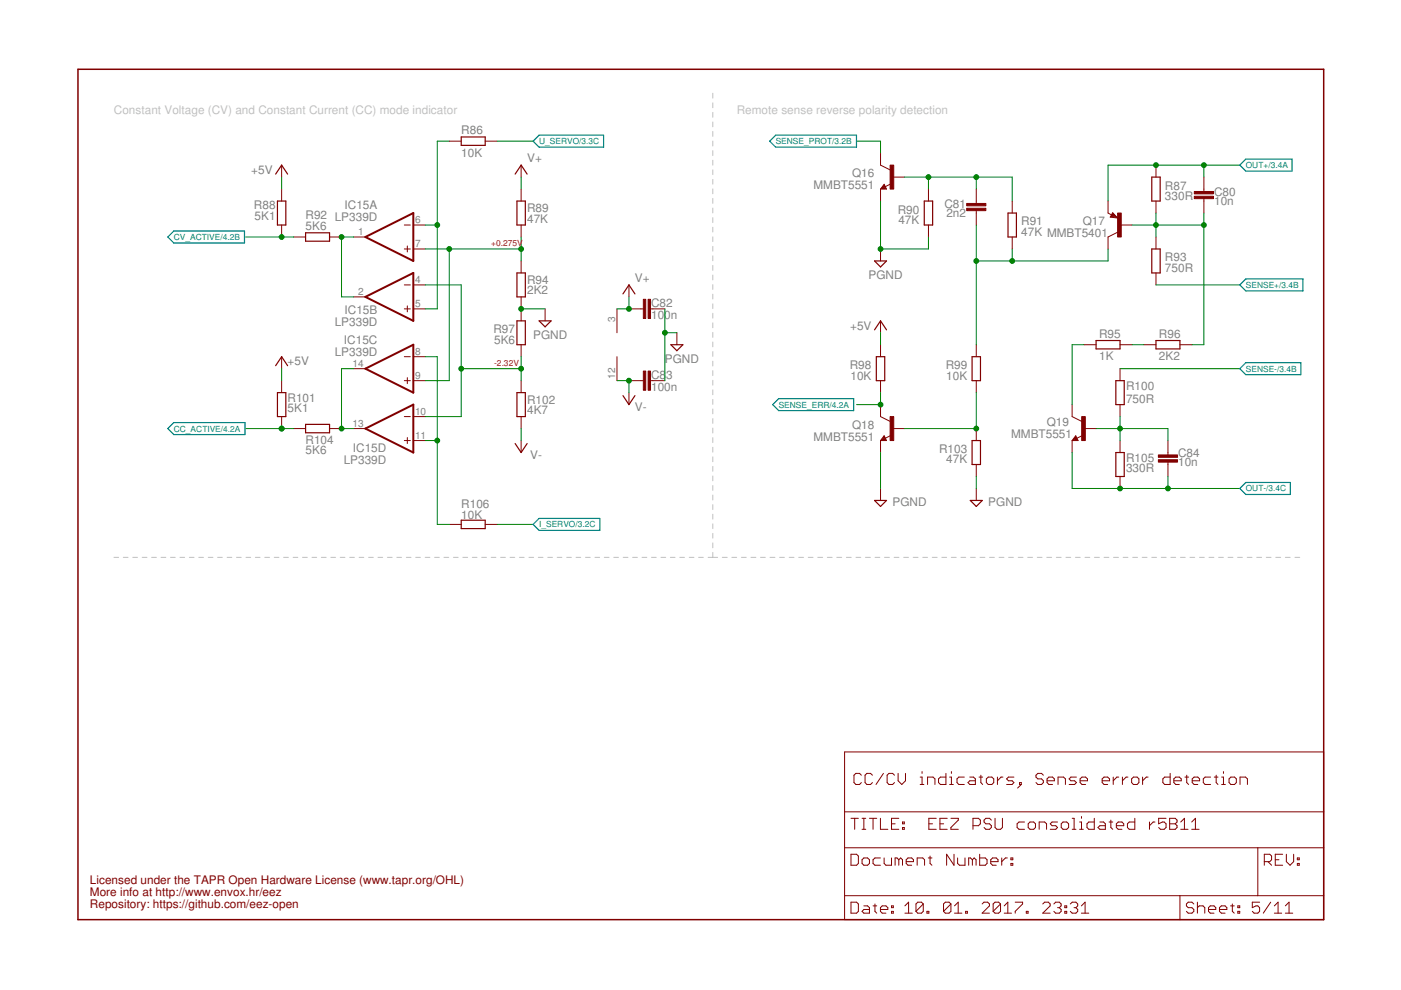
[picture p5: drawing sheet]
<svg xmlns="http://www.w3.org/2000/svg" width="297mm" height="210mm" viewBox="0 0 297 210" stroke-linecap="round" stroke-linejoin="round" font-family="sans-serif">
<g fill="none" stroke="#c0c0c0" stroke-width=".21">
<path d="M151.1 19.8v1M151.1 21.8v1M151.1 23.8v1M151.1 25.9v1M151.1 27.9v1M151.1 29.9v1M151.1 31.9v1.1M151.1 34v1M151.1 36v1M151.1 38v1.1M151.1 40v1.1M151.1 42.1v1"/>
<path d="M151.1 44.1v1M151.1 46.1v1.1M151.1 48.2v1M151.1 50.2v1M151.1 52.2v1.1M151.1 54.3v1M151.1 56.3v1M151.1 58.3v1.1M151.1 60.3v1.1M151.1 62.4v1M151.1 64.4v1M151.1 66.4v1.1"/>
<path d="M151.1 68.5v1M151.1 70.5v1M151.1 72.5v1M151.1 74.5v1.1M151.1 76.6v1M151.1 78.6v1M151.1 80.6v1.1M151.1 82.7v1M151.1 84.7v1M151.1 86.7v1M151.1 88.8v1M151.1 90.8v1"/>
<path d="M151.1 92.8v1M151.1 94.8v1.1M151.1 96.9v1M151.1 98.9v1M24.2 118.2h.9M26.1 118.2h1.1M28.2 118.2h.9M30.1 118.2h1.1M32.2 118.2h.9M34.1 118.2h1.1M36.2 118.2h.9M38.1 118.2h1"/>
<path d="M40.2 118.2h.9M42.1 118.2h1M44.2 118.2h.9M46.1 118.2h1M48.2 118.2h.9M50.1 118.2h1M52.2 118.2h.9M54.1 118.2h1M56.1 118.2h1M58.1 118.2h1M60.1 118.2h1.1M62.1 118.2h1"/>
<path d="M64.1 118.2h1.1M66.1 118.2h1M68.1 118.2h1.1M70.1 118.2h1M72.1 118.2h1M74.1 118.2h1M76.1 118.2h1M78.1 118.2h1M80.1 118.2h1M82.1 118.2h1M84.1 118.2h1M86.1 118.2h1"/>
<path d="M88.1 118.2h1M90.1 118.2h1M92.1 118.2h1M94.1 118.2h1M96.1 118.2h1M98.1 118.2h1M100.1 118.2h1M102.1 118.2h1M104.1 118.2h1M106.1 118.2h1M108.1 118.2h1M110.1 118.2h1"/>
<path d="M112.1 118.2h1M114.1 118.2h1M116.1 118.2h1M118.1 118.2h1M120.1 118.2h1M122.1 118.2h1M124.1 118.2h1M126.1 118.2h1M128.1 118.2h1M130.1 118.2h1M132.1 118.2h1M134.1 118.2h1"/>
<path d="M136.1 118.2h1M138.1 118.2h1M140.1 118.2h1M142.1 118.2h1M144.1 118.2h1M146.1 118.2h1M148.1 118.2h1M150.1 118.2h2M151.1 100.9v1M151.1 102.9v1.1M151.1 105v1M151.1 107v1"/>
<path d="M151.1 109v1.1M151.1 111.1v1M151.1 113.1v1M151.1 115.1v1M151.1 117.1v1.1M153.1 118.2h1.1M155.2 118.2h1M157.2 118.2h1M159.2 118.2h1.1M161.2 118.2h1.1M163.3 118.2h1M165.3 118.2h1"/>
<path d="M167.3 118.2h1M169.3 118.2h1.1M171.4 118.2h1M173.4 118.2h1M175.4 118.2h1M177.4 118.2h1.1M179.5 118.2h1M181.5 118.2h1M183.5 118.2h1M185.5 118.2h1M187.5 118.2h1.1M189.6 118.2h1"/>
<path d="M191.6 118.2h1M193.6 118.2h1M195.6 118.2h1.1M197.7 118.2h1M199.7 118.2h1M201.7 118.2h1M203.7 118.2h1M205.8 118.2h1M207.8 118.2h1M209.8 118.2h1M211.8 118.2h1.1M213.8 118.2h1.1"/>
<path d="M215.9 118.2h1M217.9 118.2h1M219.9 118.2h1M221.9 118.2h1.1M224 118.2h1M226 118.2h1M228 118.2h1M230 118.2h1.1M232.1 118.2h1M234.1 118.2h1M236.1 118.2h1M238.1 118.2h1"/>
<path d="M240.2 118.2h1M242.2 118.2h1M244.2 118.2h1M246.2 118.2h1M248.2 118.2h1.1M250.3 118.2h1M252.3 118.2h1M254.3 118.2h1M256.3 118.2h1.1M258.4 118.2h1M260.4 118.2h1M262.4 118.2h1"/>
<path d="M264.4 118.2h1.1M266.4 118.2h1.1M268.5 118.2h1M270.5 118.2h1M272.5 118.2h1M274.6 118.2h1"/>
</g>
<g fill="none" stroke="#800000" stroke-width=".21">
<path d="M59.7 35v2.5M95.2 29.9h2.6M102.9 29.9h2.5M110.5 35v2.5M186.7 32.5v2.5l2 1M187.5 39.1l.5 1h-1.3zM188.9 39l-1.2 .6M189.2 37.5h2.6M245.1 35v2.5M255.2 37.5v3.1M59.7 40.1v2.5M59.7 47.7v2.5"/>
<path d="M62.3 50.2h2.5M69.9 50.2h2.5M75 50.2h2.5M85.7 52.8h1.3M85.7 47.7h1.3M86.4 52.2v1.2M87.6 52.8h2.6M87.6 47.7h2.6M110.5 40.1v2.5M110.5 47.7v2.5M110.5 55.3v2.6M186.7 40.1v2.5"/>
<path d="M186.7 52.8v2.5M196.8 40.1v2.5M196.8 47.7v2.5M207 40.1v3M207 44.7v3M214.6 42.6v2.6M214.6 50.2v2.6M234.9 42.6v2.6l.8 .4M235.9 45.1l1.1 1.1-1.6-.2zM237 49.2l-2.1 1v2.6M237.5 47.7h2.5M245.1 42.6v2.6"/>
<path d="M245.1 50.2v2.6M245.1 57.9v2.5M255.2 42.1v3.1M59.7 75.6v2.6M75 62.9h2.5M75 78.2h2.5M85.7 65.5h1.3M85.7 60.4h1.3M85.7 75.6h1.3M86.4 64.9v1.2M87.6 65.5h2.6M87.6 60.4h2.6"/>
<path d="M87.6 75.6h2.6M110.5 62.9v5.1M110.5 73.1v2.5M115.6 65.5v2.5M130.8 65.5v5M130.8 75.6v5.1M133.3 60.4v2.5M133.3 65.5h3.1M137.9 65.5h3.1M143.5 70.5v2.6M186.7 68v2.5M186.7 73.1v2.5"/>
<path d="M207 73.1v2.5M229.8 73.1h2.6M237.5 73.1h2.5M237.5 78.2v2.5M242.5 73.1h2.6M250.2 73.1h2.5M59.7 80.7v2.5M59.7 88.3v2.6M62.3 90.9h2.5M69.9 90.9h2.5M75 90.9h2.5M85.7 80.7h1.3"/>
<path d="M85.7 93.4h1.3M85.7 88.3h1.3M86.4 80.1v1.2M86.4 92.8v1.2M87.6 80.7h2.6M87.6 93.4h2.6M87.6 88.3h2.6M110.5 80.7v2.5M110.5 88.3v2.6M110.5 93.4v2.5M133.3 83.2v2.6M133.3 80.7h3.1"/>
<path d="M137.9 80.7h3.1M186.7 80.7v2.5M186.7 85.8v2.5l2 1M186.7 93.4v2.5M187.5 92.4l.5 1h-1.3zM188.9 92.3l-1.2 .6M189.2 90.9h2.6M207 80.7v2.5M207 90.9v2.5M207 98.5v2.5M227.3 85.8v2.5l2 1M227.3 93.4v2.5"/>
<path d="M228.1 92.4l.5 1h-1.3zM229.6 92.3l-1.3 .6M229.8 90.9h2.6M237.5 85.8v2.5M237.5 93.4v2.5M247.6 93.4v3.1M247.6 98v3M95.2 111.2h2.6M102.9 111.2h2.5M186.7 103.6v2.5M207 103.6v2.5M237.5 101v2.6"/>
<path d="M179.1 159.4h101.5v35.6h-101.5zM179.1 179.7h101.5M179.1 172.1h101.5M180.4 173.5h1.6M181.2 173.5v2.3M182.6 164.4l-.4-.4h-.7l-.4 .4v1.5l.4 .4h.7l.4-.4M182.8 173.5h.8M182.8 175.8h.8M183.2 173.5v2.3M184.3 173.5h1.6M185 164.4l-.4-.4h-.8l-.4 .4v1.5l.4 .4h.8l.4-.4M185.1 173.5v2.3"/>
<path d="M186.7 173.5v2.3h1.5M187.3 164l-1.6 2.3M189 174.7h.8M189.7 164.4l-.4-.4h-.8l-.4 .4v1.5l.4 .4h.8l.4-.4M190.4 164v1.5l.8 .8 .8-.8v-1.5M190.6 173.5h-1.6v2.3h1.6M191.3 175.5h.4v.3h-.4zM191.3 174.3h.4v.4h-.4zM195.1 166.3h.8M195.1 164.8h.4v1.5M195.5 163.6v.4M196.7 166.3v-1.5h1.1l.4 .3v1.2"/>
<path d="M196.9 174.7h.8M198.5 173.5h-1.6v2.3h1.6M199.3 174.7h.8M200.6 164v2.3h-1.2l-.4-.4v-.8l.4-.3h1.2M200.8 173.5h-1.5v2.3h1.5M201.3 166.3h.8M201.3 164.8h.4v1.5M201.6 173.5h1.6v.4l-1.6 1.6v.3h1.6M201.7 163.6v.4M204.4 164.8h-1.1l-.4 .3v.8l.4 .4h1.1M205.6 164.8h.8l.4 .3v1.2h-1.2l-.4-.4 .4-.4h1.2M206.3 175.1h1.2l.4-.4v-.8l-.4-.4h-1.2v2.3"/>
<path d="M207.6 164.8h.7M208 164.4v1.5l.3 .4M209.1 165.1l.4-.3h.8l.4 .3v.8l-.4 .4h-.8l-.4-.4zM210.2 173.9l-.4-.4h-.8l-.4 .4v.4l.4 .4h.8l.4 .4v.4l-.4 .3h-.8l-.4-.3M211 173.5v2l.4 .3h.7l.4-.3v-2M211.5 164.8v1.5M212.6 164.8h-.4l-.7 .7M215 164.8h-1.2l-.4 .3 .4 .4h.8l.4 .4-.4 .4h-1.2M216.2 165.9h.3v.4h-.3zM216.5 166.3l-.7 .8M217.2 174.3h-1.2l-.4 .4v.8l.4 .3h1.2M218 174.7l.4-.4h.8l.3 .4v.8l-.3 .3h-.8l-.4-.3z"/>
<path d="M220.3 175.8v-1.5h1.2l.4 .4v1.1M221.2 164.4l-.4-.4h-.8l-.4 .4v.4l.4 .3h.8l.4 .4v.4l-.4 .4h-.8l-.4-.4M222 165.5h1.5v-.4l-.3-.3h-.8l-.4 .3v.8l.4 .4h.8M224.2 174.3h-1.1l-.4 .4 .4 .4h.7l.4 .4-.4 .3h-1.1M224.3 166.3v-1.5h1.2l.4 .3v1.2M225 174.7l.4-.4h.8l.4 .4v.8l-.4 .3h-.8l-.4-.3zM227.3 173.5h.4v2.3M227.3 175.8h.8M228.2 164.8h-1.1l-.4 .3 .4 .4h.7l.4 .4-.4 .4h-1.1M228.9 175.8h.8M228.9 174.3h.4v1.5M229 165.5h1.6v-.4l-.4-.3h-.8l-.4 .3v.8l.4 .4h.8"/>
<path d="M229.3 173.1v.4M232 173.5v2.3h-1.2l-.3-.3v-.8l.3-.4h1.2M233.2 174.3h.8l.4 .4v1.1h-1.2l-.4-.3 .4-.4h1.2M233.7 165.5h1.5v-.4l-.4-.3h-.7l-.4 .3v.8l.4 .4h.7M235.1 174.3h.8M235.5 173.9v1.6l.4 .3M236 164.8v1.5M236.7 175.1h1.6v-.4l-.4-.4h-.8l-.4 .4v.8l.4 .3h.8M237.2 164.8h-.4l-.8 .7M238 164.8v1.5M239.1 164.8h-.3l-.8 .7M239.9 165.1l.4-.3h.8l.4 .3v.8l-.4 .4h-.8l-.4-.4z"/>
<path d="M240.6 173.5v2.3h-1.2l-.4-.3v-.8l.4-.4h1.2M242.3 164.8v1.5M243.4 164.8h-.4l-.7 .7M243.7 174.3v1.5M244.9 174.3h-.4l-.8 .8M247.2 173.5h-1.5v1.2l.7-.4h.4l.4 .4v.8l-.4 .3h-.8l-.3-.3M248 173.5h1.2l.4 .4v.4l-.4 .4 .4 .4v.4l-.4 .3h-1.2zM248 174.7h1.2M248.1 164v2.3h-1.2l-.4-.4v-.8l.4-.3h1.2M248.9 165.5h1.5v-.4l-.4-.3h-.7l-.4 .3v.8l.4 .4h.7M250.3 175.8h1.6M250.3 174.3l.8-.8v2.3"/>
<path d="M251.2 164.8h.8M251.6 164.4v1.5l.4 .4M252.7 175.8h1.5M252.7 174.3l.7-.8v2.3M252.8 165.5h1.5v-.4l-.3-.3h-.8l-.4 .3v.8l.4 .4h.8M256.7 164.8h-1.2l-.4 .3v.8l.4 .4h1.2M257.5 164.8h.7M257.9 164.4v1.5l.3 .4M259 166.3h.8M259 164.8h.4v1.5M259.4 163.6v.4M260.6 165.1l.4-.3h.7l.4 .3v.8l-.4 .4h-.7l-.4-.4z"/>
<path d="M262.9 166.3v-1.5h1.2l.4 .3v1.2M266.7 179.7v10.2M179.1 189.9h101.5M180.4 181.1h1.2l.4 .4v1.6l-.4 .4h-1.2zM180.4 191.3h1.2l.4 .4v1.5l-.4 .4h-1.2zM182.8 182.3l.4-.4h.7l.4 .4v.8l-.4 .4h-.7l-.4-.4zM183.2 192.1h.7l.4 .3v1.2h-1.1l-.4-.4 .4-.4h1.1M185.1 192.1h.8M185.5 191.7v1.5l.4 .4M186.7 192.8h1.5v-.4l-.4-.3h-.8l-.3 .3v.8l.3 .4h.8M186.7 181.9h-1.2l-.4 .4v.8l.4 .4h1.2M187.5 181.9v1.2l.3 .4h1.2v-1.6"/>
<path d="M189 193.2h.4v.4h-.4zM189 192.1h.4v.3h-.4zM190.6 182.3l-.4-.4h-.4v1.6M190.6 182.3l.4-.4 .3 .4v1.2M190.6 182.3v1.2M191.9 193.6h1.5M191.9 192.1l.7-.8v2.3M192.1 182.7h1.6v-.4l-.4-.4h-.8l-.4 .4v.8l.4 .4h.8M194.5 183.5v-1.6h1.1l.4 .4v1.2M195.7 191.7v1.5l-.3 .4h-.8l-.4-.4M195.7 191.7l-.3-.4h-.8l-.4 .4v1.5M195.7 191.7l-1.5 1.5"/>
<path d="M196.5 193.2h.4v.4h-.4zM196.8 181.9h.8M197.2 181.5v1.6l.4 .4M201.6 191.7v1.5l-.4 .4h-.8l-.4-.4M201.6 191.7l-.4-.4h-.8l-.4 .4v1.5M201.6 191.7l-1.6 1.5M202.3 181.1v2.4l-1.6-2.4v2.4M202.4 193.6h1.5M202.4 192.1l.8-.8v2.3M203 181.9v1.2l.4 .4h1.2v-1.6M204.7 193.2h.4v.4h-.4zM206.2 182.3l-.4-.4h-.4v1.6"/>
<path d="M206.2 182.3v1.2M206.2 182.3l.3-.4 .4 .4v1.2M207.7 181.1v2.4h1.2l.4-.4v-.8l-.4-.4h-1.2M208.2 191.7l.4-.4h.8l.4 .4v.4l-1.6 1.5h1.6M210.1 182.7h1.5v-.4l-.4-.4h-.8l-.3 .4v.8l.3 .4h.8M212.1 191.7v1.5l-.4 .4h-.7l-.4-.4M212.1 191.7l-.4-.4h-.7l-.4 .4v1.5M212.1 191.7l-1.5 1.5M212.4 181.9v1.6M212.9 193.6h1.6M212.9 192.1l.8-.8v2.3M213.6 181.9h-.4l-.8 .8"/>
<path d="M214.3 183.1h.4v.4h-.4zM214.3 181.9h.4v.4h-.4zM215.2 191.3h1.6v.4l-1.6 1.5v.4M217.6 193.2h.4v.4h-.4zM221.1 191.7l.4-.4h.8l.4 .4v.4l-1.6 1.5h1.6M223.4 191.7l.4-.4h.8l.4 .4v.4l-.4 .3M224.2 192.4h.4M224.6 192.4l.4 .4v.4l-.4 .4h-.8l-.4-.4M225.8 193.2h.4v.4h-.4zM225.8 192.1h.4v.3h-.4zM226.9 191.7l.4-.4h.8l.4 .4v.4l-.4 .3M227.7 192.4h.4"/>
<path d="M228.1 192.4l.4 .4v.4l-.4 .4h-.8l-.4-.4M229.3 193.6h1.5M229.3 192.1l.8-.8v2.3M250.2 189.9v5.1M253.1 191.7l-.4-.4h-.8l-.4 .4v.4l.4 .3h.8l.4 .4v.4l-.4 .4h-.8l-.4-.4M253.9 192.4l.4-.3h.8l.3 .3v1.2M253.9 191.3v2.3M256.2 192.8h1.6v-.4l-.4-.3h-.8l-.4 .3v.8l.4 .4h.8M258.6 192.8h1.5v-.4l-.4-.3h-.7l-.4 .3v.8l.4 .4h.7M260.9 192.1h.8M261.3 191.7v1.5l.4 .4M262.4 193.2h.4v.4h-.4z"/>
<path d="M262.4 192.1h.4v.3h-.4zM267.1 191.3h-1.6v1.1l.8-.3h.4l.4 .3v.8l-.4 .4h-.8l-.4-.4M268.1 182.7h1.1l.4-.4v-.8l-.4-.4h-1.1v2.4M268.8 182.7l.8 .8M269.4 191.3l-1.6 2.3M270.2 193.6h1.5M270.2 192.1l.8-.8v2.3M270.4 182.3h.8M271.9 181.1h-1.5v2.4h1.5M272.5 193.6h1.6M272.5 192.1l.8-.8v2.3M272.7 181.1v1.6l.8 .8 .8-.8v-1.6"/>
<path d="M275.1 183.1h.4v.4h-.4zM275.1 181.9h.4v.4h-.4z"/>
</g>
<path d="M16.5 14.7h264.1v180.3h-264.1z" fill="none" stroke="#800000" stroke-width=".32"/>
<g fill="none" stroke="#800000" stroke-width=".25">
<path d="M58.4 36.9l1.3-1.9 1.3 1.9M97.8 29h5.1v1.8h-5.1zM109.2 36.9l1.3-1.9 1.3 1.9M187.5 39.6l-.2 .2h.4l-.2-.5-.6 .7h.8M244.2 37.5h1.8v5.1h-1.8zM58.8 42.6h1.8v5.1h-1.8zM64.8 49.4h5.1v1.7h-5.1zM109.6 42.6h1.8v5.1h-1.8zM109.6 57.9h1.8v5h-1.8zM185.4 55.3h2.6l-1.3 1.3zM196 42.6h1.7v5.1h-1.7zM213.7 45.2h1.8v5h-1.8z"/>
<path d="M235.9 45.8h.4l-.4-.2-.2 .3 1 .2-.8-.8-.3 .6M244.2 52.8h1.8v5.1h-1.8zM58.4 77.5l1.3-1.9 1.3 1.9M109.6 68h1.8v5.1h-1.8zM114.3 68h2.5l-1.2 1.3zM132.1 62.3l1.2-1.9 1.3 1.9M142.2 73.1h2.6l-1.3 1.3zM185.4 69.9l1.3-1.9 1.3 1.9M185.8 75.6h1.8v5.1h-1.8zM206.1 75.6h1.8v5.1h-1.8zM232.4 72.2h5.1v1.8h-5.1zM245.1 72.2h5.1v1.8h-5.1z"/>
<path d="M58.8 83.2h1.8v5.1h-1.8zM64.8 90h5.1v1.8h-5.1zM109.2 94l1.3 1.9 1.3-1.9M109.6 83.2h1.8v5.1h-1.8zM132.1 83.9l1.2 1.9 1.3-1.9M187.5 92.9l-.2 .3h.4l-.2-.6-.6 .7h.8M206.1 93.4h1.8v5.1h-1.8zM228.1 92.9l-.2 .3h.4l-.2-.6-.5 .7h.7M236.6 80.7h1.8v5.1h-1.8zM236.6 95.9h1.8v5.1h-1.8zM97.8 110.3h5.1v1.8h-5.1zM185.4 106.1h2.6l-1.3 1.3z"/>
<path d="M205.7 106.1h2.6l-1.3 1.3z"/>
</g>
<g fill="#800000" stroke="#800000" stroke-width=".21">
<path d="M136.4 63.5h.5v4h-.5z"/>
<path d="M137.4 63.5h.5v4h-.5z"/>
<path d="M136.4 78.7h.5v4h-.5z"/>
<path d="M137.4 78.7h.5v4h-.5z"/>
<path d="M229.3 88.3h.8v5.1h-.8z"/>
<path d="M237 45.2h.7v5h-.7z"/>
<path d="M253.2 41.6h4.1v.5h-4.1z"/>
<path d="M253.2 40.6h4.1v.5h-4.1z"/>
<path d="M245.6 97.5h4.1v.5h-4.1z"/>
<path d="M245.6 96.5h4.1v.5h-4.1z"/>
<path d="M188.7 35h.8v5.1h-.8z"/>
<path d="M205 44.2h4v.5h-4z"/>
<path d="M205 43.1h4v.5h-4z"/>
<path d="M188.7 88.3h.8v5.1h-.8z"/>
</g>
<path d="M77.5 50.2l10.1-5v10.1zM77.5 62.9l10.1-5v10.1zM77.5 78.2l10.1-5.1v10.1zM77.5 90.9l10.1-5.1v10.1z" fill="none" stroke="#800000" stroke-width=".42"/>
<g fill="none" stroke="#008000" stroke-width=".21">
<path d="M59.7 37.5v2.6M95.2 29.9h-2.5v35.6h-2.5M105.4 29.9h7.6M110.5 37.5v2.6M181.6 29.9h5.1v2.6M191.8 37.5h22.8v5.1M196.8 37.5v2.6M207 37.5v2.6M255.2 35v2.5M262.9 35h-28v7.6M52.1 50.2h10.2M75 50.2h-2.6v12.7h2.6"/>
<path d="M90.2 52.8h20.3M90.2 47.7h2.5M95.2 52.8v27.9h-5M110.5 50.2v5.1M186.7 42.6v10.2h10.1v-2.6M207 47.7v25.4M214.6 52.8v2.5M234.9 52.8v2.5h-27.9M240 47.7h15.2M245.1 45.2v5M255.2 45.2v27.9h-2.5M59.7 78.2v2.5"/>
<path d="M75 78.2h-2.6v12.7h2.6M90.2 75.6h2.5v35.6h2.5M90.2 60.4h7.6v27.9h-7.6M97.8 78.2h12.7M110.5 65.5h5.1M110.5 75.6v5.1M133.3 62.9v2.6h-2.5M141 65.5v15.2M141 70.5h2.5M186.7 70.5v2.6M229.8 73.1h-2.5v12.7M237.5 78.2h25.4"/>
<path d="M240 73.1h2.5M245.1 60.4h17.8M52.1 90.9h10.2M90.2 93.4h2.5M110.5 90.9v2.5M130.8 80.7h2.5v2.5M186.7 83.2v2.6h-5.1M186.7 95.9v7.7M207 83.2v7.7h-15.2M227.3 95.9v7.7h35.6M232.4 90.9h15.2v2.5M237.5 88.3v5.1"/>
<path d="M105.4 111.2h7.6M207 101v2.6M247.6 101v2.6"/>
</g>
<g fill="#008000" stroke="#008000" stroke-width=".21">
<circle cx="133.3" cy="65.5" r=".51"/>
<circle cx="133.3" cy="80.7" r=".51"/>
<circle cx="59.7" cy="50.2" r=".51"/>
<circle cx="59.7" cy="90.9" r=".51"/>
<circle cx="72.4" cy="50.2" r=".51"/>
<circle cx="141" cy="70.5" r=".51"/>
<circle cx="110.5" cy="65.5" r=".51"/>
<circle cx="186.7" cy="52.8" r=".51"/>
<circle cx="72.4" cy="90.9" r=".51"/>
<circle cx="92.7" cy="47.7" r=".51"/>
<circle cx="92.7" cy="93.4" r=".51"/>
<circle cx="95.2" cy="52.8" r=".51"/>
<circle cx="110.5" cy="52.8" r=".51"/>
<circle cx="97.8" cy="78.2" r=".51"/>
<circle cx="110.5" cy="78.2" r=".51"/>
<circle cx="245.1" cy="35" r=".51"/>
<circle cx="255.2" cy="35" r=".51"/>
<circle cx="245.1" cy="47.7" r=".51"/>
<circle cx="255.2" cy="47.7" r=".51"/>
<circle cx="214.6" cy="55.3" r=".51"/>
<circle cx="207" cy="55.3" r=".51"/>
<circle cx="237.5" cy="90.9" r=".51"/>
<circle cx="237.5" cy="103.6" r=".51"/>
<circle cx="247.6" cy="103.6" r=".51"/>
<circle cx="207" cy="37.5" r=".51"/>
<circle cx="196.8" cy="37.5" r=".51"/>
<circle cx="186.7" cy="85.8" r=".51"/>
<circle cx="207" cy="90.9" r=".51"/>
</g>
<path d="M113 29.9l1.3-1.2h13.7v2.5h-13.7zM164.5 28.7h17.1v2.5h-17.1l-1.3-1.3zM262.9 35l1.2-1.3h9.8v2.6h-9.8zM36.9 49h14.9v2.5h-14.9l-1.3-1.3zM262.9 60.4l1.2-1.3h12.1v2.6h-12.1zM262.9 78.2l1.2-1.3h11.7v2.5h-11.7zM35.6 90.9l1.3-1.3h15v2.5h-15zM163.8 85.8l1.3-1.3h15.9v2.6h-15.9zM113 111.2l1.3-1.3h12.9v2.6h-12.9zM262.9 103.6l1.2-1.3h9.5v2.5h-9.5z" fill="none" stroke="#008080" stroke-width=".25"/>
<g font-size="2.5" fill="#c0c0c0">
<text x="24.1" y="24.1">Constant Voltage (CV) and Constant Current (CC) mode indicator</text>
<text x="156.2" y="24.1">Remote sense reverse polarity detection</text>
</g>
<g font-size="2.5" fill="#808080">
<text x="97.8" y="28.4">R86</text>
<text x="97.8" y="33.2">10K</text>
<text x="111.8" y="34.4">V+</text>
<text x="53.3" y="36.9">+5V</text>
<text x="172.5" y="40.1">MMBT5551</text>
<text x="180.7" y="37.5">Q16</text>
<text x="247" y="40.2">R87</text>
<text x="257.4" y="41.6">C80</text>
<text x="53.8" y="44.3">R88</text>
<text x="54" y="46.6">5K1</text>
<text x="64.8" y="46.5">R92 LP339D</text>
<text x="73.1" y="44.4">IC15A</text>
<text x="111.8" y="47.2">47K</text>
<text x="111.8" y="44.9">R89</text>
<text x="190.3" y="45.3">R90</text>
<text x="190.5" y="47.5">47K</text>
<text x="200.2" y="44.1">C81</text>
<text x="200.6" y="46.1">2n2</text>
<text x="216.5" y="47.8">R91</text>
<text x="229.6" y="47.7">Q17</text>
<text x="247" y="42.4">330R</text>
<text x="257.4" y="43.5">10n</text>
<text x="64.8" y="48.7">5K6</text>
<text x="216.5" y="50">47K MMBT5401</text>
<text x="134.6" y="59.8">V+</text>
<text x="184.1" y="59.1">PGND</text>
<text x="247" y="57.6">750R</text>
<text x="247" y="55.4">R93</text>
<text x="111.8" y="62.4">2K2</text>
<text x="111.8" y="60.2">R94</text>
<text x="138" y="65.1">C82</text>
<text x="71" y="69.2">LP339D</text>
<text x="73.1" y="66.6">IC15B</text>
<text x="104.6" y="70.7">R97</text>
<text x="113" y="71.8">PGND</text>
<text x="138" y="67.6">100n</text>
<text x="180.2" y="69.9">+5V</text>
<text x="233" y="71.6">R95</text>
<text x="245.7" y="71.6">R96</text>
<text x="61" y="77.4">+5V</text>
<text x="71" y="75.5">LP339D</text>
<text x="72.9" y="73">IC15C</text>
<text x="104.8" y="72.8">5K6</text>
<text x="141" y="76.9">PGND</text>
<text x="233" y="76.4">1K</text>
<text x="245.7" y="76.4">2K2</text>
<text x="138" y="82.9">100n</text>
<text x="138" y="80.3">C8</text>
<text x="141.2" y="80.3">3</text>
<text x="180.2" y="78.3">R98</text>
<text x="180.3" y="80.5">10K</text>
<text x="200.5" y="78.3">R99</text>
<text x="200.6" y="80.5">10K</text>
<text x="238.7" y="82.7">R100</text>
<text x="61" y="87.4">5K1</text>
<text x="61" y="85.3">R101</text>
<text x="111.8" y="87.8">4K7</text>
<text x="111.8" y="85.6">R102</text>
<text x="134.6" y="87.1">V-</text>
<text x="238.7" y="85.5">750R</text>
<text x="64.8" y="94.1">R104</text>
<text x="74.8" y="95.8">IC15D</text>
<text x="172.5" y="93.4">MMBT5551</text>
<text x="180.7" y="90.9">Q18</text>
<text x="214.4" y="92.8">MMBT5551</text>
<text x="221.9" y="90.2">Q19</text>
<text x="64.8" y="96.3">5K6</text>
<text x="72.9" y="98.4">LP339D</text>
<text x="112.4" y="97.2">V-</text>
<text x="199.1" y="96.1">R103</text>
<text x="200.6" y="98.2">47K</text>
<text x="238.7" y="100.1">330R</text>
<text x="238.7" y="98">R105</text>
<text x="249.8" y="98.7">10n</text>
<text x="249.8" y="96.8">C84</text>
<text x="97.8" y="107.8">R106</text>
<text x="189.2" y="107.4">PGND</text>
<text x="209.5" y="107.4">PGND</text>
<text x="97.8" y="110">10K</text>
</g>
<g font-size="2.5" fill="#800000">
<text x="19.1" y="187.4">Licensed under the TAPR Open Hardware License (www.tapr.org/OHL)</text>
<text x="19.1" y="189.9">More info at http://www.envox.hr/eez</text>
<text x="19.1" y="192.4">Repository: https://github.com/eez-open</text>
</g>
<g font-size="2.1" fill="#808080">
<text x="88" y="47.3">6</text>
<text x="75.9" y="49.9">1</text>
<text x="88" y="52.4">7</text>
<text x="75.9" y="62.6">2</text>
<text x="88" y="60">4</text>
<text x="88" y="65.1">5</text>
<text x="130.5" y="68.2" transform="rotate(-90 130.5 68.2)">3</text>
<text x="74.8" y="77.8">14</text>
<text x="88" y="75.3">8</text>
<text x="88" y="80.4">9</text>
<text x="130.5" y="80.3" transform="rotate(-90 130.5 80.3)">12</text>
<text x="88" y="88">10</text>
<text x="74.8" y="90.5">13</text>
<text x="88" y="93.1">11</text>
</g>
<g font-size="1.8" fill="#008080">
<text x="114.3" y="30.6">U_SERVO/3.3C</text>
<text x="164.5" y="30.6">SENSE_PROT/3.2B</text>
<text x="264.1" y="35.6">OUT+/3.4A</text>
<text x="36.8" y="50.9">CV_ACTIVE/4.2B</text>
<text x="264.1" y="61">SENSE+/3.4B</text>
<text x="264.1" y="78.8">SENSE-/3.4B</text>
<text x="165.1" y="86.4">SENSE_ERR/4.2A</text>
<text x="36.8" y="91.5">CC_ACTIVE/4.2A</text>
<text x="264.1" y="104.2">OUT-/3.4C</text>
<text x="114.3" y="111.8">I_SERVO/3.2C</text>
</g>
<g font-size="1.8" fill="#f00">
<text x="104.1" y="52.1">+0.275V</text>
<text x="104.8" y="77.5">-2.32V</text>
</g>
</svg>
